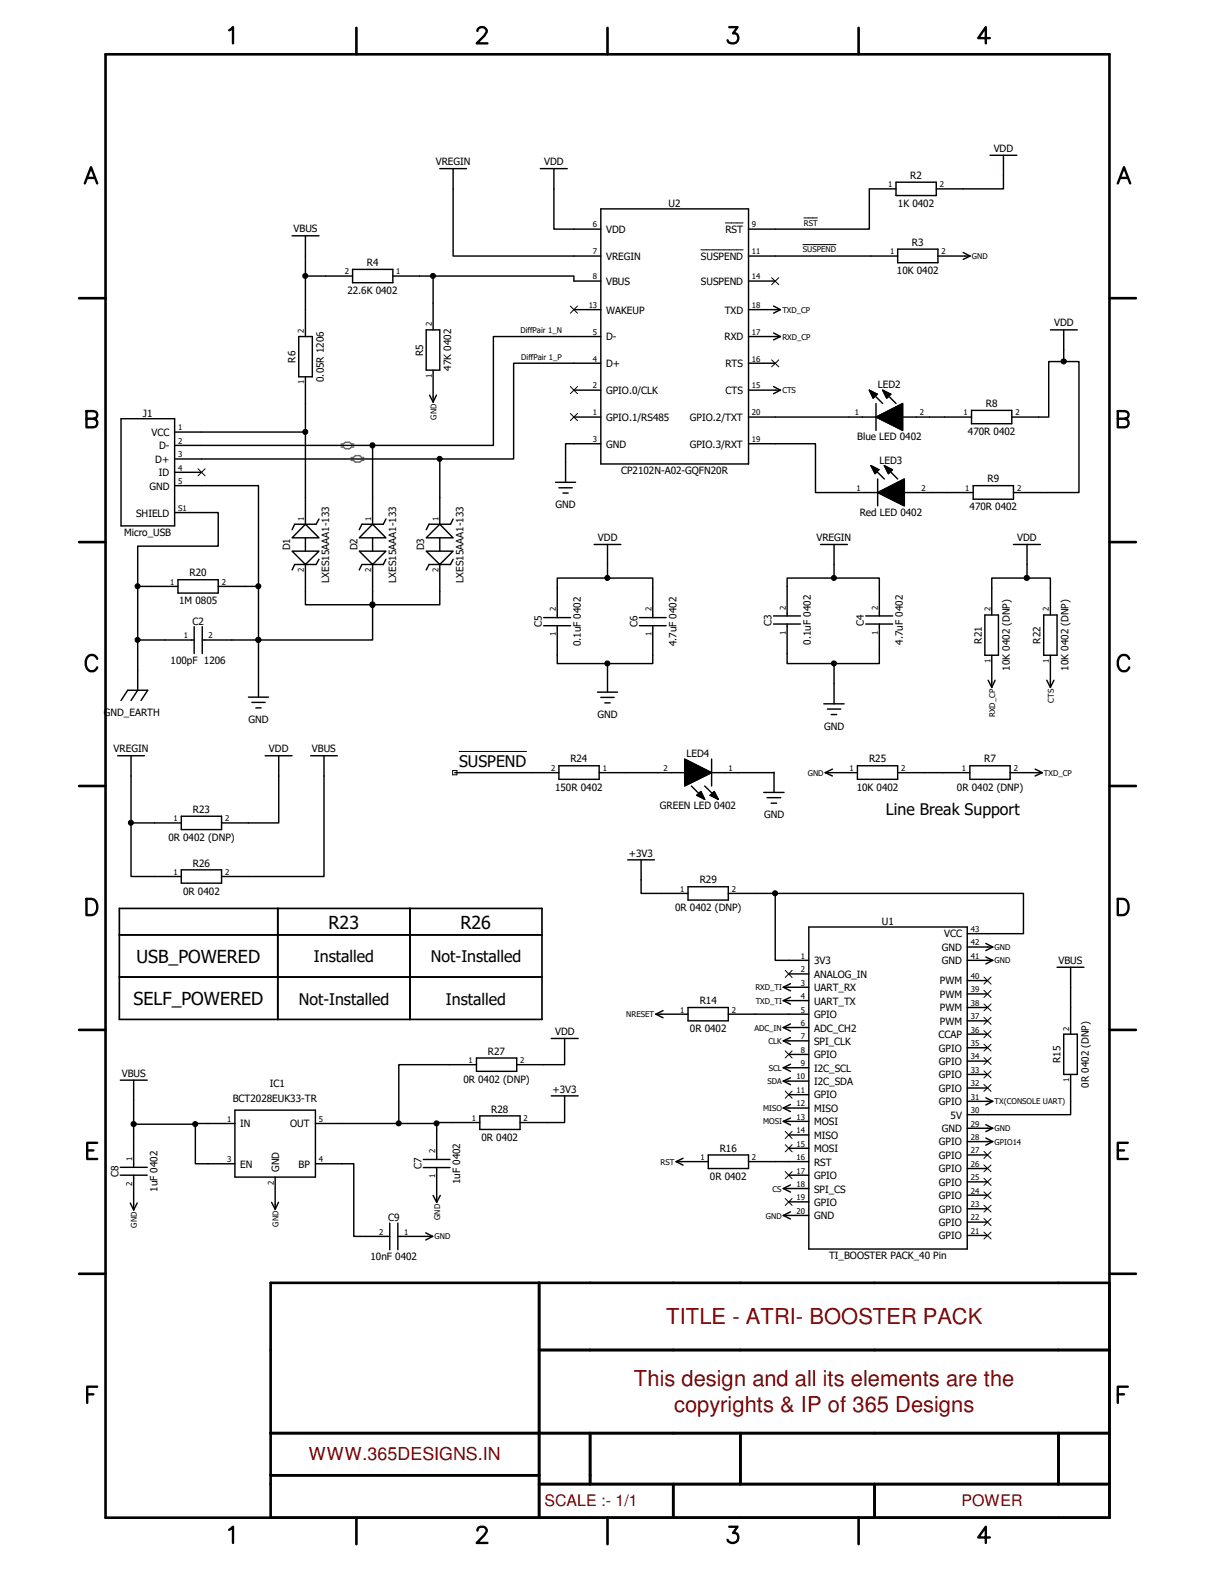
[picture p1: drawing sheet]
<svg xmlns="http://www.w3.org/2000/svg" width="216mm" height="279mm" viewBox="0 0 216 279" stroke-linecap="round" stroke-linejoin="round" font-family="sans-serif">
<path d="M0 0h215.9v279.4h-215.9z" fill="none" stroke="#fff" stroke-width=".18"/>
<g fill="none" stroke="#000" stroke-width=".18">
<path d="M128.9 39.6h3.1M142.8 38.7h2.4M101.3 54.4l1.3 1.3M102.6 54.4l-1.3 1.3M124.5 44.4h7.5M137.1 49.4l1.3 1.2M138.4 49.4l-1.3 1.2M142.7 43.5h5.8M101.3 73.5l1.3 1.3M101.3 68.7l1.3 1.3M102.6 73.5l-1.3 1.3M102.6 68.7l-1.3 1.3"/>
<path d="M137.1 64l1.3 1.2M138.4 64l-1.3 1.2M154.5 69.3l1.4 .8-.7 .7zM155.7 74.1l4.7-2.4v4.8zM156.8 69.3l1.5 .8-.7 .7zM35.2 83.3l1.2 1.3M36.4 83.3l-1.2 1.3M154.8 82.8l1.4 .7-.7 .7zM156 87.5l4.7-2.4v4.8zM157.1 82.8l1.5 .7-.7 .7zM80.4 136.9h.8v.8h-.8zM81.6 133.6h12"/>
<path d="M121.7 134.9l4.7 2.4-4.7 2.4zM123.8 141.4l.7-.7 .7 1.4zM126.2 141.4l.7-.7 .7 1.4zM139.5 172.5l1.3 1.2M140.8 172.5l-1.3 1.2M174.8 178.4l1.3 1.3M174.8 176l1.3 1.3M174.8 173.7l1.3 1.2M176.1 178.4l-1.3 1.3M176.1 176l-1.3 1.3M176.1 173.7l-1.3 1.2M139.5 186.8l1.3 1.2"/>
<path d="M139.5 193.9l1.3 1.3M140.8 186.8l-1.3 1.2M140.8 193.9l-1.3 1.3M174.8 192.7l1.3 1.3M174.8 190.3l1.3 1.3M174.8 188l1.3 1.2M174.8 185.6l1.3 1.2M174.8 183.2l1.3 1.2M174.8 180.8l1.3 1.3M176.1 192.7l-1.3 1.3M176.1 190.3l-1.3 1.3M176.1 188l-1.3 1.2"/>
<path d="M176.1 185.6l-1.3 1.2M176.1 183.2l-1.3 1.2M176.1 180.8l-1.3 1.3M139.5 201.1l1.3 1.3M139.5 203.5l1.3 1.2M139.5 208.2l1.3 1.3M139.5 213l1.3 1.2M140.8 201.1l-1.3 1.3M140.8 203.5l-1.3 1.2M140.8 208.2l-1.3 1.3M140.8 213l-1.3 1.2M174.8 219l1.3 1.2"/>
<path d="M174.8 216.6l1.3 1.2M174.8 214.2l1.3 1.2M174.8 211.8l1.3 1.3M174.8 209.4l1.3 1.3M174.8 207.1l1.3 1.2M174.8 204.6l1.3 1.3M176.1 219l-1.3 1.2M176.1 216.6l-1.3 1.2M176.1 214.2l-1.3 1.2M176.1 211.8l-1.3 1.3M176.1 209.4l-1.3 1.3M176.1 207.1l-1.3 1.2"/>
<path d="M176.1 204.6l-1.3 1.3"/>
<circle cx="54.2" cy="49" r=".45"/>
<circle cx="76.9" cy="49" r=".45"/>
<circle cx="54.2" cy="76.8" r=".45"/>
<circle cx="66.2" cy="79.2" r=".46"/>
<circle cx="189" cy="64.2" r=".46"/>
<circle cx="78.1" cy="81.5" r=".45"/>
<circle cx="24.4" cy="113.7" r=".45"/>
<circle cx="24.4" cy="104.2" r=".45"/>
<circle cx="45.9" cy="113.7" r=".45"/>
<circle cx="45.9" cy="104.2" r=".45"/>
<circle cx="66.2" cy="107.5" r=".46"/>
<circle cx="107.9" cy="102.7" r=".45"/>
<circle cx="107.9" cy="117.9" r=".45"/>
<circle cx="148.2" cy="117.9" r=".45"/>
<circle cx="148.2" cy="102.7" r=".45"/>
<circle cx="182.5" cy="102.7" r=".46"/>
<circle cx="23.3" cy="146.2" r=".45"/>
<circle cx="137.7" cy="158.8" r=".45"/>
<circle cx="23.8" cy="199.8" r=".46"/>
<circle cx="34.7" cy="199.8" r=".45"/>
<circle cx="70.8" cy="199.7" r=".45"/>
<circle cx="77.6" cy="199.7" r=".45"/>
</g>
<path d="M60.6 78.9h.4l.4-.3h.7l.4 .3h.4M60.6 79.5h.4l.4 .3h.7l.4-.3h.4M62.4 81.3h.4l.4-.3h.7l.4 .3h.3M62.4 81.8h.4l.4 .3h.7l.4-.3h.3" fill="none" stroke="#656565" stroke-width=".25"/>
<g fill="none" stroke="#000" stroke-width=".25">
<path d="M78.1 30h4.8M80.5 30v15.5h26.3M96 30h4.8M98.4 30v10.7h8.4M106.8 37.1h26.2v45.4h-26.2zM159.2 33.6h-4.7v7.1h-21.5M159.2 32.4h7.2v2.4h-7.2zM175.9 27.6h4.8M178.3 27.6v6h-11.9M51.9 41.9h4.8M53.1 59.8h2.4v7.2h-2.4zM54.3 41.9v7.2"/>
<path d="M62.7 49.1h-8.4v10.7M62.7 47.9h7.1v2.3h-7.1zM69.8 49.1h32.2v.9h4.8M75.7 58.6h2.4v7.2h-2.4zM77 49.1v9.5M102 55h4.8M106.8 59.8h-19.1v19.4h-56.7M133 45.5h26.5M133 59.8h5.7M133 50h4.8M133 55h5.7M137.5 59.2l1.2 .6"/>
<path d="M137.5 54.4l1.2 .6M138.7 59.8l-1.2 .6M138.7 55l-1.2 .7M159.5 44.3h7.2v2.4h-7.2zM166.7 45.5h5.7M171.2 44.9l1.2 .6M172.4 45.5l-1.2 .6M186.6 58.6h4.8M189 58.6v5.7M21.5 74.4h9.5v19.1h-9.5zM54.3 67v9.8h-23.3M54.3 76.8v16.4"/>
<path d="M66.2 79.2v14M76.3 70.2l.7 1.3M77 65.8v5.7M77.6 70.2l-.6 1.3M102 74.1h4.8M102 69.3h4.8M106.8 64.6h-15.5v17h-60.3M106.8 78.9h-6.3v6.8M133 78.9h11.9v8.6h11.1M133 74.1h22.7M133 69.3h5.7M133 64.6h4.8"/>
<path d="M137.5 68.7l1.2 .6M138.7 69.3l-1.2 .7M154.5 69.3l1.4 .8-.7 .7zM154.5 69.3l2.3 2.4M155.7 74.1l4.7-2.4v4.8zM155.7 71.7v4.8M156.8 69.3l1.5 .8-.7 .7zM156.8 69.3l2.4 2.4M160.4 74.1h12.2M172.6 72.9h7.2v2.4h-7.2zM179.8 74.1h6.6v-9.8h5.3v23.2h-11.6M31 86.3h14.9v17.9h-7.1"/>
<path d="M31 91.1h7.8v6h-14.3v7.1h7.1M31 83.9h4.8M51.9 98h4.8l-2.4 2.3zM54.3 93.2l2.4 2.4h-4.8zM54.3 95.6v2.4M56.7 92.2l-.5 1h-3.8l-.5 .9M56.7 99.4l-.5 .9h-3.8l-.5 1M63.8 98h4.8l-2.4 2.3zM66.2 93.2l2.4 2.4h-4.8zM66.2 95.6v2.4M68.6 92.2l-.5 1h-3.8l-.5 .9M68.6 99.4l-.5 .9h-3.8l-.5 1"/>
<path d="M75.7 98h4.8l-2.4 2.3zM78.1 93.2l2.4 2.4h-4.8zM78.1 81.6v11.6M78.1 95.6v2.4M80.5 92.2l-.4 1h-3.9l-.5 .9M80.5 99.4l-.4 .9h-3.9l-.5 1M98.7 85.7h3.6M99.3 86.7h2.4M100 87.6h1M105.6 96.8h4.7M107.9 96.8v5.9M145.8 96.8h4.8"/>
<path d="M148.2 96.8v5.9M154.8 82.8l1.4 .7-.7 .7zM154.8 82.8l2.3 2.3M156 87.5l4.7-2.4v4.8zM156 85.1v4.8M157.1 82.8l1.5 .7-.7 .7zM157.1 82.8l2.4 2.3M160.7 87.5h12.2M172.9 86.3h7.2v2.4h-7.2zM180.1 96.8h4.8M182.5 96.8v5.9M24.5 104.2v9.5h10"/>
<path d="M24.5 113.7v9M31.6 103h7.2v2.4h-7.2zM34.5 111.4v4.8M35.9 111.4v4.8M45.9 104.2v9.5h-10M54.3 100.3v7.2h23.8v-7.2M66.2 100.3v13.4h-20.3v10.2M96.6 111.2h4.8M96.6 109.8h4.8M99 111.2v6.7h17v-6.7M99 109.8v-7.1h17v7.1M107.9 117.9v5.1"/>
<path d="M113.6 111.2h4.8M113.6 109.8h4.8M137.5 110.9h4.7M137.5 109.5h4.7M139.9 110.9v7h16.4v-7M139.9 109.5v-6.8h16.4v6.8M148.2 117.9v7.2M153.8 110.9h4.8M153.8 109.5h4.8M175 109.3h2.4v7.2h-2.4zM176.2 109.3v-6.6h10.4v6.6M176.2 116.5v5.7"/>
<path d="M185.5 109.3h2.3v7.2h-2.3zM186.6 116.5v5.7M20.9 134.3h4.8M21.5 124.5l1.2-1.8h3.5l-1.1 1.8M23.3 134.3v12M24.5 122.7l-1.2 1.8M44.2 123.9h3.5M44.7 124.8h2.4M45.5 125.8h.9M47.1 134.3h4.8M49.5 134.3v12h-10.1M55.2 134.3h4.7"/>
<path d="M57.6 134.3v21.5h-18.2M80.8 137.3h18.5M99.3 136.1h7.2v2.4h-7.2zM106.2 123h3.5M106.5 137.3h15.2M106.8 124h2.3M107.5 124.9h.9M121.7 134.9l4.7 2.4-4.7 2.4zM122.9 139.7l2.3 2.4M125.2 139.7l2.4 2.4M126.4 137.3h11.1M126.4 134.9v4.8"/>
<path d="M137.5 137.2v3.6M146.4 125.1h3.6M146.6 137.3h5.8M146.6 137.3l1.3 .6M147 126h2.4M147.7 127h1M147.9 136.7l-1.3 .6M152.4 136.1h7.1v2.4h-7.1zM159.5 137.3h12.8M172.3 136.1h7.2v2.4h-7.2zM175.6 120.9l.6 1.3M176.8 120.9l-.6 1.3"/>
<path d="M179.5 137.3h5.7M183.9 136.7l1.3 .6M185.2 137.3l-1.3 .6M186 120.9l.6 1.3M187.3 120.9l-.7 1.3M32.2 146.3h-8.9v9.5h8.9M32.2 145.1h7.2v2.3h-7.2zM32.2 154.6h7.2v2.4h-7.2zM111.5 152.8h4.8M113.9 152.8v6h8.4M122.3 157.6h7.1v2.4h-7.1zM123.8 141.4l.7-.7 .7 1.4z"/>
<path d="M126.2 141.4l.7-.7 .7 1.4zM129.4 158.8h8.4M135.7 140.8h3.6M136.3 141.8h2.4M137 142.7h1M117.8 179.6l-1.3 .7M122.3 179.1h7.1v2.3h-7.1zM139.2 175.5l1.3 .6M139.2 175.5h4.5M139.2 177.8l1.3 .7M139.2 177.8h4.5M140.2 173.1h3.5"/>
<path d="M140.5 174.8l-1.3 .7M140.5 177.2l-1.3 .6M143.7 164.8h28.2v57.2h-28.2zM171.9 165.9h10v-7.1h-44.1v11.9h5.9M171.9 179.1h3.6M171.9 170.7h4.5M171.9 176.7h3.6M171.9 174.3h3.6M171.9 168.3h4.5M175.2 170.1l1.2 .6M175.2 167.7l1.2 .6M176.4 170.7l-1.2 .6"/>
<path d="M176.4 168.3l-1.2 .7M187.8 171.9h4.8M190.2 171.9v11.9M21.4 192h4.8M23.7 192v7.8M34.7 199.8h-11v7.7M41.7 199.7h-7v7.1h7M41.7 197.3h14.3v11.9h-14.3zM56 199.7h21.6v6.4M84.7 189.2h-13.8v10.5M84.7 188h7.1v2.4h-7.1zM85.3 199.5h-7.7v.2"/>
<path d="M85.3 198.3h7.1v2.4h-7.1zM98 184.6h4.7M98 194.8h4.7M100.3 194.8v4.7h-7.9M100.3 184.6v4.6h-8.5M116.5 180.3h5.8M116.5 180.3l1.3 .6M129.4 180.3h14.3M139.2 182.6l1.3 .7M139.2 182.6h4.5M139.2 185l1.3 .6M139.2 185h4.5"/>
<path d="M139.2 189.8l1.3 .6M139.2 189.8h4.5M139.2 192.2l1.3 .6M139.2 192.2h4.5M139.2 196.9l1.3 .7M139.2 196.9h4.5M139.2 199.3l1.3 .6M139.2 199.3h4.5M140.2 187.4h3.5M140.2 194.6h3.5M140.5 182l-1.3 .6M140.5 184.4l-1.3 .6"/>
<path d="M140.5 189.1l-1.3 .7M140.5 191.6l-1.3 .6M140.5 196.3l-1.3 .6M140.5 198.7l-1.3 .6M171.9 181.4h3.6M171.9 195.7h4.5M171.9 193.4h3.6M171.9 191h3.6M171.9 188.6h3.6M171.9 186.2h3.6M171.9 183.8h3.6M175.2 199.9l1.2 .6"/>
<path d="M175.2 195.1l1.2 .6M176.4 195.7l-1.2 .7M189 183.8h2.4v7.2h-2.4zM190.2 191v7.1h-18.3M21.4 207.5h4.8M21.4 208.9h4.8M23.2 213.8l.5 1.3M23.7 208.9v6.2M24.4 213.8l-.7 1.3M48.3 213.7l.6 1.2M48.9 209.2v5.7M49.5 213.7l-.6 1.2"/>
<path d="M56 206.8h6.9v13h6.4M69.3 217.4v4.7M70.7 217.4v4.7M70.7 219.8h6.2M75.2 207.5h4.8M75.2 206.1h4.8M75.6 219.1l1.3 .7M76.9 219.8l-1.3 .6M77 212.5l.6 1.2M77.6 207.5v6.2M78.2 212.5l-.6 1.2M120.1 206.5h5.8"/>
<path d="M120.1 206.5l1.3 .6M121.4 205.9l-1.3 .6M125.9 205.3h7.1v2.4h-7.1zM133 206.5h10.7M139.2 211.2l1.3 .7M139.2 211.2h4.5M139.2 216l1.3 .7M139.2 216h4.5M140.2 208.9h3.5M140.2 201.7h3.5M140.2 204.1h3.5M140.2 213.6h3.5"/>
<path d="M140.5 210.6l-1.3 .6M140.5 215.4l-1.3 .6M171.9 219.6h3.6M171.9 217.2h3.6M171.9 214.8h3.6M171.9 212.4h3.6M171.9 210.1h3.6M171.9 207.7h3.6M171.9 205.3h3.6M171.9 202.9h4.5M171.9 200.5h4.5M175.2 202.3l1.2 .6"/>
<path d="M176.4 202.9l-1.2 .6M176.4 200.5l-1.2 .6"/>
</g>
<g fill="#000">
<path d="M155.7 74.1l4.7-2.4v4.8zM154.5 69.3l1.4 .8-.7 .7zM156.8 69.3l1.5 .8-.7 .7zM156 87.5l4.7-2.4v4.8zM154.8 82.8l1.4 .7-.7 .7zM157.1 82.8l1.5 .7-.7 .7zM121.7 134.9l4.7 2.4-4.7 2.4zM123.8 141.4l.7-.7 .7 1.4zM126.2 141.4l.7-.7 .7 1.4z"/>
<circle cx="54.2" cy="49" r=".45"/>
<circle cx="76.9" cy="49" r=".45"/>
<circle cx="54.2" cy="76.8" r=".45"/>
<circle cx="66.2" cy="79.2" r=".46"/>
<circle cx="189" cy="64.2" r=".46"/>
<circle cx="78.1" cy="81.5" r=".45"/>
<circle cx="24.4" cy="113.7" r=".45"/>
<circle cx="24.4" cy="104.2" r=".45"/>
<circle cx="45.9" cy="113.7" r=".45"/>
<circle cx="45.9" cy="104.2" r=".45"/>
<circle cx="66.2" cy="107.5" r=".46"/>
<circle cx="107.9" cy="102.7" r=".45"/>
<circle cx="107.9" cy="117.9" r=".45"/>
<circle cx="148.2" cy="117.9" r=".45"/>
<circle cx="148.2" cy="102.7" r=".45"/>
<circle cx="182.5" cy="102.7" r=".46"/>
<circle cx="23.3" cy="146.2" r=".45"/>
<circle cx="137.7" cy="158.8" r=".45"/>
<circle cx="23.8" cy="199.8" r=".46"/>
<circle cx="34.7" cy="199.8" r=".45"/>
<circle cx="70.8" cy="199.7" r=".45"/>
<circle cx="77.6" cy="199.7" r=".45"/>
</g>
<path d="M21.2 161.5h75.1v19.7h-75.1zM21.2 166.2h75.1M21.2 173.7h75.1M49.4 161.5v19.7M72.9 161.5v19.7" fill="none" stroke="#000" stroke-width=".3"/>
<g fill="none" stroke="#000" stroke-width=".47">
<path d="M18.8 9.7h178.3v260h-178.3zM63.3 5v4.7M107.9 5v4.7M152.6 5v4.7M14.1 53h4.7M197.1 53h4.7M14.1 96.4h4.7M197.1 96.4h4.7M14.1 139.7h4.7M197.1 139.7h4.7M14.1 183h4.7M197.1 183h4.7"/>
<path d="M14.1 226.4h4.7M95.8 228v41.7M95.8 239.9h101.3M197.1 226.4h4.7M197.1 228h-149v41.7M48.1 254.7h149M104.9 254.7v9.1M131.6 254.7v9.1M188.1 254.7v9.1M48.1 262.2h47.7M63.3 269.7v4.7M95.8 263.8h101.3"/>
<path d="M107.9 269.7v4.7M119.6 263.8v5.9M152.6 269.7v4.7M155.4 263.8v5.9"/>
</g>
<g fill="none" stroke="#000" stroke-width=".42">
<path d="M40.7 5.4l.7-.6v2.9M84.8 5.5a.73 .73 0 0 1 .6-.7 .95 .95 0 0 1 1.1 .6v.3l-.4 .7-1.4 1.3h1.9M129.6 4.8h1.5l-.8 1.1a.89 .89 0 0 1 .9 .9 .89 .89 0 0 1-.8 .9 .85 .85 0 0 1-1.1-.5M175.9 6.8h-2.1l1.4-2v2.9M15.1 32.6l1.1-2.9 1.1 2.9M15.5 31.6h1.3M198.6 32.6l1.1-2.9 1.1 2.9M199.1 31.6h1.3M15.4 73.1h1.2l.4 .1a.7 .7 0 0 1 0 1.1l-.4 .1 .4 .2a.76 .76 0 0 1 .3 .8 .76 .76 0 0 1-.7 .5h-1.2zM15.4 74.4h1.2M198.6 73.1h1.3l.4 .1a.7 .7 0 0 1 0 1.1l-.4 .1 .4 .2a.76 .76 0 0 1 .2 .8 .76 .76 0 0 1-.6 .5h-1.3zM198.6 74.4h1.3"/>
<path d="M17.3 117.1a1.05 1.05 0 0 0-1.2-.7 1.05 1.05 0 0 0-.9 1.1 1.25 1.25 0 0 0 .3 1.4 1.25 1.25 0 0 0 1.3 .3l.5-.6M200.7 117.1a1.05 1.05 0 0 0-1.2-.7 1.05 1.05 0 0 0-.9 1.1 1.26 1.26 0 0 0 .3 1.4 1.26 1.26 0 0 0 1.4 .3l.4-.6M15.4 159.8h.9a1.55 1.55 0 0 1 .7 2.4l-.3 .3-.4 .1h-.9zM198.6 159.8h1a1.55 1.55 0 0 1 1 1.4 1.55 1.55 0 0 1-1 1.4h-1zM15.5 204.5h1.1M17.3 203.1h-1.8v2.9h1.8M198.6 204.5h1.1M200.4 203.1h-1.8v2.9h1.8M15.5 247.8h1.1M17.3 246.5h-1.8v2.8M198.6 247.8h1.1M200.4 246.5h-1.8v2.8"/>
<path d="M40.7 271.9l.7-.5v2.8M84.8 272a.65 .65 0 0 1 .6-.6h.5a.7 .7 0 0 1 .4 1.1l-1.6 1.7h1.9M129.6 271.4h1.5l-.8 1.1a.89 .89 0 0 1 .9 .8 .89 .89 0 0 1-.8 .9 .95 .95 0 0 1-1.1-.5M175.9 273.3h-2.1l1.4-1.9v2.8"/>
</g>
<g font-size="3.9" fill="#800000">
<text x="118.4" y="235.3">TITLE - ATRI- BOOSTER PACK</text>
<text x="112.6" y="246.4">This design and all its elements are the</text>
<text x="119.8" y="251">copyrights &amp; IP of 365 Designs</text>
</g>
<g font-size="3.2">
<text x="58.4" y="165.1">R23</text>
<text x="81.8" y="165.1">R26</text>
<text x="24.3" y="171.2">USB_POWERED</text>
<text x="23.7" y="178.7">SELF_POWERED</text>
</g>
<text font-size="3.2" fill="#800000" x="54.9" y="259.5">WWW.365DESIGNS.IN</text>
<g font-size="2.8">
<text x="81.6" y="136.4">SUSPEND</text>
<text x="157.4" y="144.9">Line Break Support</text>
<text x="55.8" y="171">Installed</text>
<text x="76.6" y="171">Not-Installed</text>
<text x="53.1" y="178.6">Not-Installed</text>
<text x="79.2" y="178.6">Installed</text>
</g>
<g font-size="2.8" fill="#800000">
<text x="96.7" y="267.7">SCALE :- 1/1</text>
<text x="170.9" y="267.7">POWER</text>
</g>
<g font-size="1.8">
<text x="77.4" y="29.4">VREGIN</text>
<text x="96.7" y="29.4">VDD</text>
<text x="176.6" y="27">VDD</text>
<text x="161.8" y="31.8">R2</text>
<text x="52.2" y="41.3">VBUS</text>
<text x="107.7" y="41.4">VDD</text>
<text x="118.8" y="36.7">U2</text>
<text x="128.9" y="41.4">RST</text>
<text x="159.6" y="36.7">1K 0402</text>
<text x="65.2" y="47.3">R4</text>
<text x="107.7" y="46.2">VREGIN</text>
<text x="124.5" y="46.2">SUSPEND</text>
<text x="162.1" y="43.7">R3</text>
<text x="61.7" y="52.2">22.6K 0402</text>
<text x="107.7" y="50.7">VBUS</text>
<text x="124.5" y="50.7">SUSPEND</text>
<text x="159.4" y="48.7">10K 0402</text>
<text x="107.7" y="55.8">WAKEUP</text>
<text x="128.8" y="55.8">TXD</text>
<text x="187.3" y="58">VDD</text>
<text x="52.5" y="64.4" transform="rotate(-90 52.5 64.4)">R6</text>
<text x="75.2" y="63.2" transform="rotate(-90 75.2 63.2)">R5</text>
<text x="80.2" y="65.9" transform="rotate(-90 80.2 65.9)">47K 0402</text>
<text x="107.7" y="65.3">D+</text>
<text x="107.7" y="60.5">D-</text>
<text x="128.7" y="60.5">RXD</text>
<text x="128.9" y="65.3">RTS</text>
<text x="57.5" y="67.9" transform="rotate(-90 57.5 67.9)">0.05R 1206</text>
<text x="107.7" y="70.1">GPIO.0/CLK</text>
<text x="128.9" y="70.1">CTS</text>
<text x="156" y="69">LED2</text>
<text x="25.4" y="74">J1</text>
<text x="26.9" y="77.5">VCC</text>
<text x="107.7" y="74.8">GPIO.1/RS485</text>
<text x="122.6" y="74.8">GPIO.2/TXT</text>
<text x="172" y="77.3">470R 0402</text>
<text x="175.2" y="72.3">R8</text>
<text x="27.6" y="82.3">D+</text>
<text x="28.3" y="79.9">D-</text>
<text x="107.7" y="79.6">GND</text>
<text x="122.6" y="79.6">GPIO.3/RXT</text>
<text x="152.3" y="78.3">Blue LED 0402</text>
<text x="156.3" y="82.4">LED3</text>
<text x="26.5" y="87">GND</text>
<text x="28.2" y="84.7">ID</text>
<text x="110.4" y="84.2">CP2102N-A02-GQFN20R</text>
<text x="175.5" y="85.7">R9</text>
<text x="22.1" y="95.3">Micro_USB</text>
<text x="24.2" y="91.8">SHIELD</text>
<text x="98.7" y="90.3">GND</text>
<text x="152.8" y="91.7">Red LED 0402</text>
<text x="172.3" y="90.7">470R 0402</text>
<text x="51.6" y="97.8" transform="rotate(-90 51.6 97.8)">D1</text>
<text x="63.5" y="97.8" transform="rotate(-90 63.5 97.8)">D2</text>
<text x="75.4" y="97.8" transform="rotate(-90 75.4 97.8)">D3</text>
<text x="106.3" y="96.2">VDD</text>
<text x="145.1" y="96.2">VREGIN</text>
<text x="180.8" y="96.2">VDD</text>
<text x="31.8" y="107.4">1M 0805</text>
<text x="33.7" y="102.4">R20</text>
<text x="58.5" y="103.5" transform="rotate(-90 58.5 103.5)">LXES15AAA1-133</text>
<text x="70.4" y="103.5" transform="rotate(-90 70.4 103.5)">LXES15AAA1-133</text>
<text x="82.3" y="103.5" transform="rotate(-90 82.3 103.5)">LXES15AAA1-133</text>
<text x="34.2" y="111">C2</text>
<text x="96.3" y="111.5" transform="rotate(-90 96.3 111.5)">C5</text>
<text x="113.3" y="111.5" transform="rotate(-90 113.3 111.5)">C6</text>
<text x="137.1" y="111.2" transform="rotate(-90 137.1 111.2)">C3</text>
<text x="153.5" y="111.2" transform="rotate(-90 153.5 111.2)">C4</text>
<text x="30.3" y="117.9">100pF 1206</text>
<text x="103.2" y="114.9" transform="rotate(-90 103.2 114.9)">0.1uF 0402</text>
<text x="120.2" y="114.9" transform="rotate(-90 120.2 114.9)">4.7uF 0402</text>
<text x="144.1" y="114.6" transform="rotate(-90 144.1 114.6)">0.1uF 0402</text>
<text x="160.4" y="114.6" transform="rotate(-90 160.4 114.6)">4.7uF 0402</text>
<text x="174.5" y="114.4" transform="rotate(-90 174.5 114.4)">R21</text>
<text x="179.5" y="119.2" transform="rotate(-90 179.5 119.2)">10K 0402 (DNP)</text>
<text x="184.9" y="114.4" transform="rotate(-90 184.9 114.4)">R22</text>
<text x="189.9" y="119.2" transform="rotate(-90 189.9 119.2)">10K 0402 (DNP)</text>
<text x="18.5" y="127.3">GND_EARTH</text>
<text x="44.2" y="128.5">GND</text>
<text x="106.2" y="127.6">GND</text>
<text x="146.4" y="129.7">GND</text>
<text x="20.2" y="133.7">VREGIN</text>
<text x="47.8" y="133.7">VDD</text>
<text x="55.4" y="133.7">VBUS</text>
<text x="101.3" y="135.5">R24</text>
<text x="122" y="134.5">LED4</text>
<text x="154.4" y="135.5">R25</text>
<text x="174.9" y="135.5">R7</text>
<text x="98.6" y="140.5">150R 0402</text>
<text x="117.3" y="143.8">GREEN LED 0402</text>
<text x="152.2" y="140.5">10K 0402</text>
<text x="170.1" y="140.5">0R 0402 (DNP)</text>
<text x="29.9" y="149.4">0R 0402 (DNP)</text>
<text x="34.3" y="144.5">R23</text>
<text x="135.8" y="145.5">GND</text>
<text x="34.3" y="154">R26</text>
<text x="111.8" y="152.2">+3V3</text>
<text x="32.6" y="159">0R 0402</text>
<text x="120" y="162">0R 0402 (DNP)</text>
<text x="124.3" y="157">R29</text>
<text x="156.7" y="164.4">U1</text>
<text x="167.8" y="166.6">VCC</text>
<text x="144.7" y="171.4">3V3</text>
<text x="144.7" y="173.8">ANALOG_IN</text>
<text x="167.4" y="171.4">GND</text>
<text x="167.4" y="169">GND</text>
<text x="188.1" y="171.3">VBUS</text>
<text x="124.3" y="178.4">R14</text>
<text x="144.7" y="176.2">UART_RX</text>
<text x="144.7" y="178.6">UART_TX</text>
<text x="167" y="179.7">PWM</text>
<text x="167" y="177.4">PWM</text>
<text x="167" y="175">PWM</text>
<text x="98.6" y="184">VDD</text>
<text x="122.6" y="183.4">0R 0402</text>
<text x="144.7" y="180.9">GPIO</text>
<text x="144.7" y="183.3">ADC_CH2</text>
<text x="144.7" y="185.7">SPI_CLK</text>
<text x="166.8" y="184.5">CCAP</text>
<text x="167" y="182.1">PWM</text>
<text x="21.6" y="191.4">VBUS</text>
<text x="86.7" y="187.5">R27</text>
<text x="144.7" y="188.1">GPIO</text>
<text x="144.7" y="190.5">I2C_SCL</text>
<text x="166.8" y="191.7">GPIO</text>
<text x="166.8" y="189.3">GPIO</text>
<text x="166.8" y="186.9">GPIO</text>
<text x="188.5" y="188.9" transform="rotate(-90 188.5 188.9)">R15</text>
<text x="41.4" y="195.9">BCT2028EUK33-TR</text>
<text x="47.9" y="193.3">IC1</text>
<text x="82.3" y="192.4">0R 0402 (DNP)</text>
<text x="87.3" y="197.7">R28</text>
<text x="98.2" y="194.2">+3V3</text>
<text x="144.7" y="192.9">I2C_SDA</text>
<text x="144.7" y="195.2">GPIO</text>
<text x="144.7" y="197.7">MISO</text>
<text x="166.8" y="196.4">GPIO</text>
<text x="166.8" y="194.1">GPIO</text>
<text x="193.5" y="193.3" transform="rotate(-90 193.5 193.3)">0R 0402 (DNP)</text>
<text x="42.7" y="200.4">IN</text>
<text x="51.6" y="200.4">OUT</text>
<text x="85.6" y="202.7">0R 0402</text>
<text x="144.7" y="200">MOSI</text>
<text x="144.7" y="202.4">MISO</text>
<text x="166.8" y="203.6">GPIO</text>
<text x="167.4" y="201.2">GND</text>
<text x="168.9" y="198.8">5V</text>
<text x="21" y="209.2" transform="rotate(-90 21 209.2)">C8</text>
<text x="42.7" y="207.5">EN</text>
<text x="49.6" y="208.3" transform="rotate(-90 49.6 208.3)">GND</text>
<text x="53" y="207.5">BP</text>
<text x="74.9" y="207.8" transform="rotate(-90 74.9 207.8)">C7</text>
<text x="126.2" y="209.7">0R 0402</text>
<text x="127.9" y="204.7">R16</text>
<text x="144.7" y="204.8">MOSI</text>
<text x="144.7" y="207.2">RST</text>
<text x="144.7" y="209.6">GPIO</text>
<text x="166.8" y="208.4">GPIO</text>
<text x="166.8" y="206">GPIO</text>
<text x="28" y="211.8" transform="rotate(-90 28 211.8)">1uF 0402</text>
<text x="81.8" y="210.5" transform="rotate(-90 81.8 210.5)">1uF 0402</text>
<text x="144.7" y="212">SPI_CS</text>
<text x="144.7" y="214.3">GPIO</text>
<text x="166.8" y="215.5">GPIO</text>
<text x="166.8" y="213.1">GPIO</text>
<text x="166.8" y="210.7">GPIO</text>
<text x="69" y="217">C9</text>
<text x="144.7" y="216.7">GND</text>
<text x="166.8" y="220.3">GPIO</text>
<text x="166.8" y="217.9">GPIO</text>
<text x="65.8" y="223.9">10nF 0402</text>
<text x="147.3" y="223.8">TI_BOOSTER PACK_40 Pin</text>
</g>
<g font-size="1.4">
<text x="157.8" y="33.3">1</text>
<text x="167" y="33.3">2</text>
<text x="105.4" y="40.4">6</text>
<text x="133.6" y="40.4">9</text>
<text x="142.8" y="40.1">RST</text>
<text x="105.4" y="45.2">7</text>
<text x="133.6" y="45.2">11</text>
<text x="142.7" y="44.9">SUSPEND</text>
<text x="158.2" y="45.2">1</text>
<text x="167.3" y="45.2">2</text>
<text x="172.7" y="46.1">GND</text>
<text x="61.3" y="48.8">2</text>
<text x="70.4" y="48.8">1</text>
<text x="105.4" y="49.7">8</text>
<text x="133.6" y="49.7">14</text>
<text x="54" y="59.2" transform="rotate(-90 54 59.2)">2</text>
<text x="76.7" y="58" transform="rotate(-90 76.7 58)">2</text>
<text x="92.5" y="59.2">DiffPair 1_N</text>
<text x="104.6" y="54.7">13</text>
<text x="105.4" y="59.5">5</text>
<text x="133.6" y="59.5">17</text>
<text x="133.6" y="54.7">18</text>
<text x="139" y="55.6">TXD_CP</text>
<text x="92.6" y="64">DiffPair 1_P</text>
<text x="105.4" y="64.3">4</text>
<text x="133.6" y="64.3">16</text>
<text x="139" y="60.4">RXD_CP</text>
<text x="54" y="68.3" transform="rotate(-90 54 68.3)">1</text>
<text x="76.7" y="67.1" transform="rotate(-90 76.7 67.1)">1</text>
<text x="105.4" y="69">2</text>
<text x="133.6" y="69">15</text>
<text x="139" y="69.9">CTS</text>
<text x="31.7" y="76.5">1</text>
<text x="77.6" y="74.6" transform="rotate(-90 77.6 74.6)">GND</text>
<text x="105.4" y="73.8">1</text>
<text x="133.6" y="73.8">20</text>
<text x="151.9" y="73.8">1</text>
<text x="163.4" y="73.8">2</text>
<text x="171.2" y="73.8">1</text>
<text x="180.4" y="73.8">2</text>
<text x="31.7" y="78.9">2</text>
<text x="31.7" y="81.3">3</text>
<text x="31.7" y="83.7">4</text>
<text x="105.4" y="78.6">3</text>
<text x="133.6" y="78.6">19</text>
<text x="31.7" y="86">5</text>
<text x="152.2" y="87.2">1</text>
<text x="163.7" y="87.2">2</text>
<text x="171.5" y="87.2">1</text>
<text x="180.7" y="87.2">2</text>
<text x="31.7" y="90.8">S1</text>
<text x="54" y="92.6" transform="rotate(-90 54 92.6)">1</text>
<text x="66" y="92.6" transform="rotate(-90 66 92.6)">1</text>
<text x="77.9" y="92.6" transform="rotate(-90 77.9 92.6)">1</text>
<text x="54" y="101.7" transform="rotate(-90 54 101.7)">2</text>
<text x="66" y="101.7" transform="rotate(-90 66 101.7)">2</text>
<text x="77.9" y="101.7" transform="rotate(-90 77.9 101.7)">2</text>
<text x="30.2" y="103.9">1</text>
<text x="39.4" y="103.9">2</text>
<text x="32.6" y="113.5">1</text>
<text x="37" y="113.5">2</text>
<text x="98.8" y="113.1" transform="rotate(-90 98.8 113.1)">1</text>
<text x="98.8" y="108.7" transform="rotate(-90 98.8 108.7)">2</text>
<text x="115.7" y="113.1" transform="rotate(-90 115.7 113.1)">1</text>
<text x="115.7" y="108.7" transform="rotate(-90 115.7 108.7)">2</text>
<text x="139.6" y="112.8" transform="rotate(-90 139.6 112.8)">1</text>
<text x="139.6" y="108.4" transform="rotate(-90 139.6 108.4)">2</text>
<text x="156" y="112.8" transform="rotate(-90 156 112.8)">1</text>
<text x="156" y="108.4" transform="rotate(-90 156 108.4)">2</text>
<text x="176" y="108.7" transform="rotate(-90 176 108.7)">2</text>
<text x="186.4" y="108.7" transform="rotate(-90 186.4 108.7)">2</text>
<text x="176" y="117.8" transform="rotate(-90 176 117.8)">1</text>
<text x="186.4" y="117.8" transform="rotate(-90 186.4 117.8)">1</text>
<text x="187.2" y="124.9" transform="rotate(-90 187.2 124.9)">CTS</text>
<text x="176.8" y="127.4" transform="rotate(-90 176.8 127.4)">RXD_CP</text>
<text x="97.9" y="137">2</text>
<text x="107.1" y="137">1</text>
<text x="117.9" y="137">2</text>
<text x="129.5" y="137">1</text>
<text x="143.6" y="137.9">GND</text>
<text x="151" y="137">1</text>
<text x="160.1" y="137">2</text>
<text x="170.9" y="137">1</text>
<text x="180.1" y="137">2</text>
<text x="185.5" y="137.9">TXD_CP</text>
<text x="30.8" y="146">1</text>
<text x="40" y="146">2</text>
<text x="30.8" y="155.5">1</text>
<text x="40" y="155.5">2</text>
<text x="120.9" y="158.5">1</text>
<text x="130" y="158.5">2</text>
<text x="172.5" y="165.7">43</text>
<text x="142.3" y="170.4">1</text>
<text x="142.3" y="172.8">2</text>
<text x="172.5" y="174">40</text>
<text x="172.5" y="170.4">41</text>
<text x="172.5" y="168">42</text>
<text x="176.7" y="171.2">GND</text>
<text x="176.7" y="168.9">GND</text>
<text x="120.9" y="180">1</text>
<text x="130" y="180">2</text>
<text x="134.2" y="176">RXD_TI</text>
<text x="134.3" y="178.4">TXD_TI</text>
<text x="142.3" y="175.2">3</text>
<text x="142.3" y="177.5">4</text>
<text x="142.3" y="180">5</text>
<text x="172.5" y="178.8">38</text>
<text x="172.5" y="176.4">39</text>
<text x="111.3" y="180.8">NRESET</text>
<text x="134.1" y="183.2">ADC_IN</text>
<text x="136.6" y="185.5">CLK</text>
<text x="142.3" y="182.3">6</text>
<text x="142.3" y="184.7">7</text>
<text x="172.5" y="185.9">35</text>
<text x="172.5" y="183.5">36</text>
<text x="172.5" y="181.1">37</text>
<text x="190" y="183.2" transform="rotate(-90 190 183.2)">2</text>
<text x="83.3" y="188.9">1</text>
<text x="92.4" y="188.9">2</text>
<text x="136.6" y="190.3">SCL</text>
<text x="141.6" y="191.9">10</text>
<text x="142.3" y="187.1">8</text>
<text x="142.3" y="189.5">9</text>
<text x="172.5" y="190.7">33</text>
<text x="172.5" y="188.3">34</text>
<text x="135.6" y="197.5">MISO</text>
<text x="136.4" y="192.7">SDA</text>
<text x="141.6" y="194.3">11</text>
<text x="141.6" y="196.6">12</text>
<text x="172.5" y="197.8">30</text>
<text x="172.5" y="195.5">31</text>
<text x="172.5" y="193.1">32</text>
<text x="176.7" y="196.3">TX(CONSOLE UART)</text>
<text x="190" y="192.4" transform="rotate(-90 190 192.4)">1</text>
<text x="40.3" y="199.4">1</text>
<text x="56.6" y="199.4">5</text>
<text x="83.9" y="199.2">1</text>
<text x="93" y="199.2">2</text>
<text x="135.6" y="199.9">MOSI</text>
<text x="141.6" y="199">13</text>
<text x="141.6" y="201.4">14</text>
<text x="141.6" y="203.8">15</text>
<text x="172.5" y="202.6">28</text>
<text x="172.5" y="200.2">29</text>
<text x="176.7" y="203.5">GPIO14</text>
<text x="176.7" y="201.1">GND</text>
<text x="23.5" y="206.3" transform="rotate(-90 23.5 206.3)">1</text>
<text x="40.3" y="206.5">3</text>
<text x="56.6" y="206.5">4</text>
<text x="77.3" y="209.4" transform="rotate(-90 77.3 209.4)">1</text>
<text x="77.3" y="205" transform="rotate(-90 77.3 205)">2</text>
<text x="117.4" y="207">RST</text>
<text x="124.5" y="206.2">1</text>
<text x="133.6" y="206.2">2</text>
<text x="141.6" y="206.2">16</text>
<text x="141.6" y="208.6">17</text>
<text x="172.5" y="209.8">25</text>
<text x="172.5" y="207.4">26</text>
<text x="172.5" y="205">27</text>
<text x="23.5" y="210.7" transform="rotate(-90 23.5 210.7)">2</text>
<text x="48.6" y="210.6" transform="rotate(-90 48.6 210.6)">2</text>
<text x="137.3" y="211.8">CS</text>
<text x="141.6" y="210.9">18</text>
<text x="141.6" y="213.3">19</text>
<text x="141.6" y="215.7">20</text>
<text x="172.5" y="214.5">23</text>
<text x="172.5" y="212.1">24</text>
<text x="24.3" y="218.2" transform="rotate(-90 24.3 218.2)">GND</text>
<text x="49.5" y="218" transform="rotate(-90 49.5 218)">GND</text>
<text x="67.4" y="219.5">2</text>
<text x="71.8" y="219.5">1</text>
<text x="77.2" y="220.3">GND</text>
<text x="78.2" y="216.8" transform="rotate(-90 78.2 216.8)">GND</text>
<text x="136.1" y="216.6">GND</text>
<text x="172.5" y="219.3">21</text>
<text x="172.5" y="216.9">22</text>
</g>
</svg>
